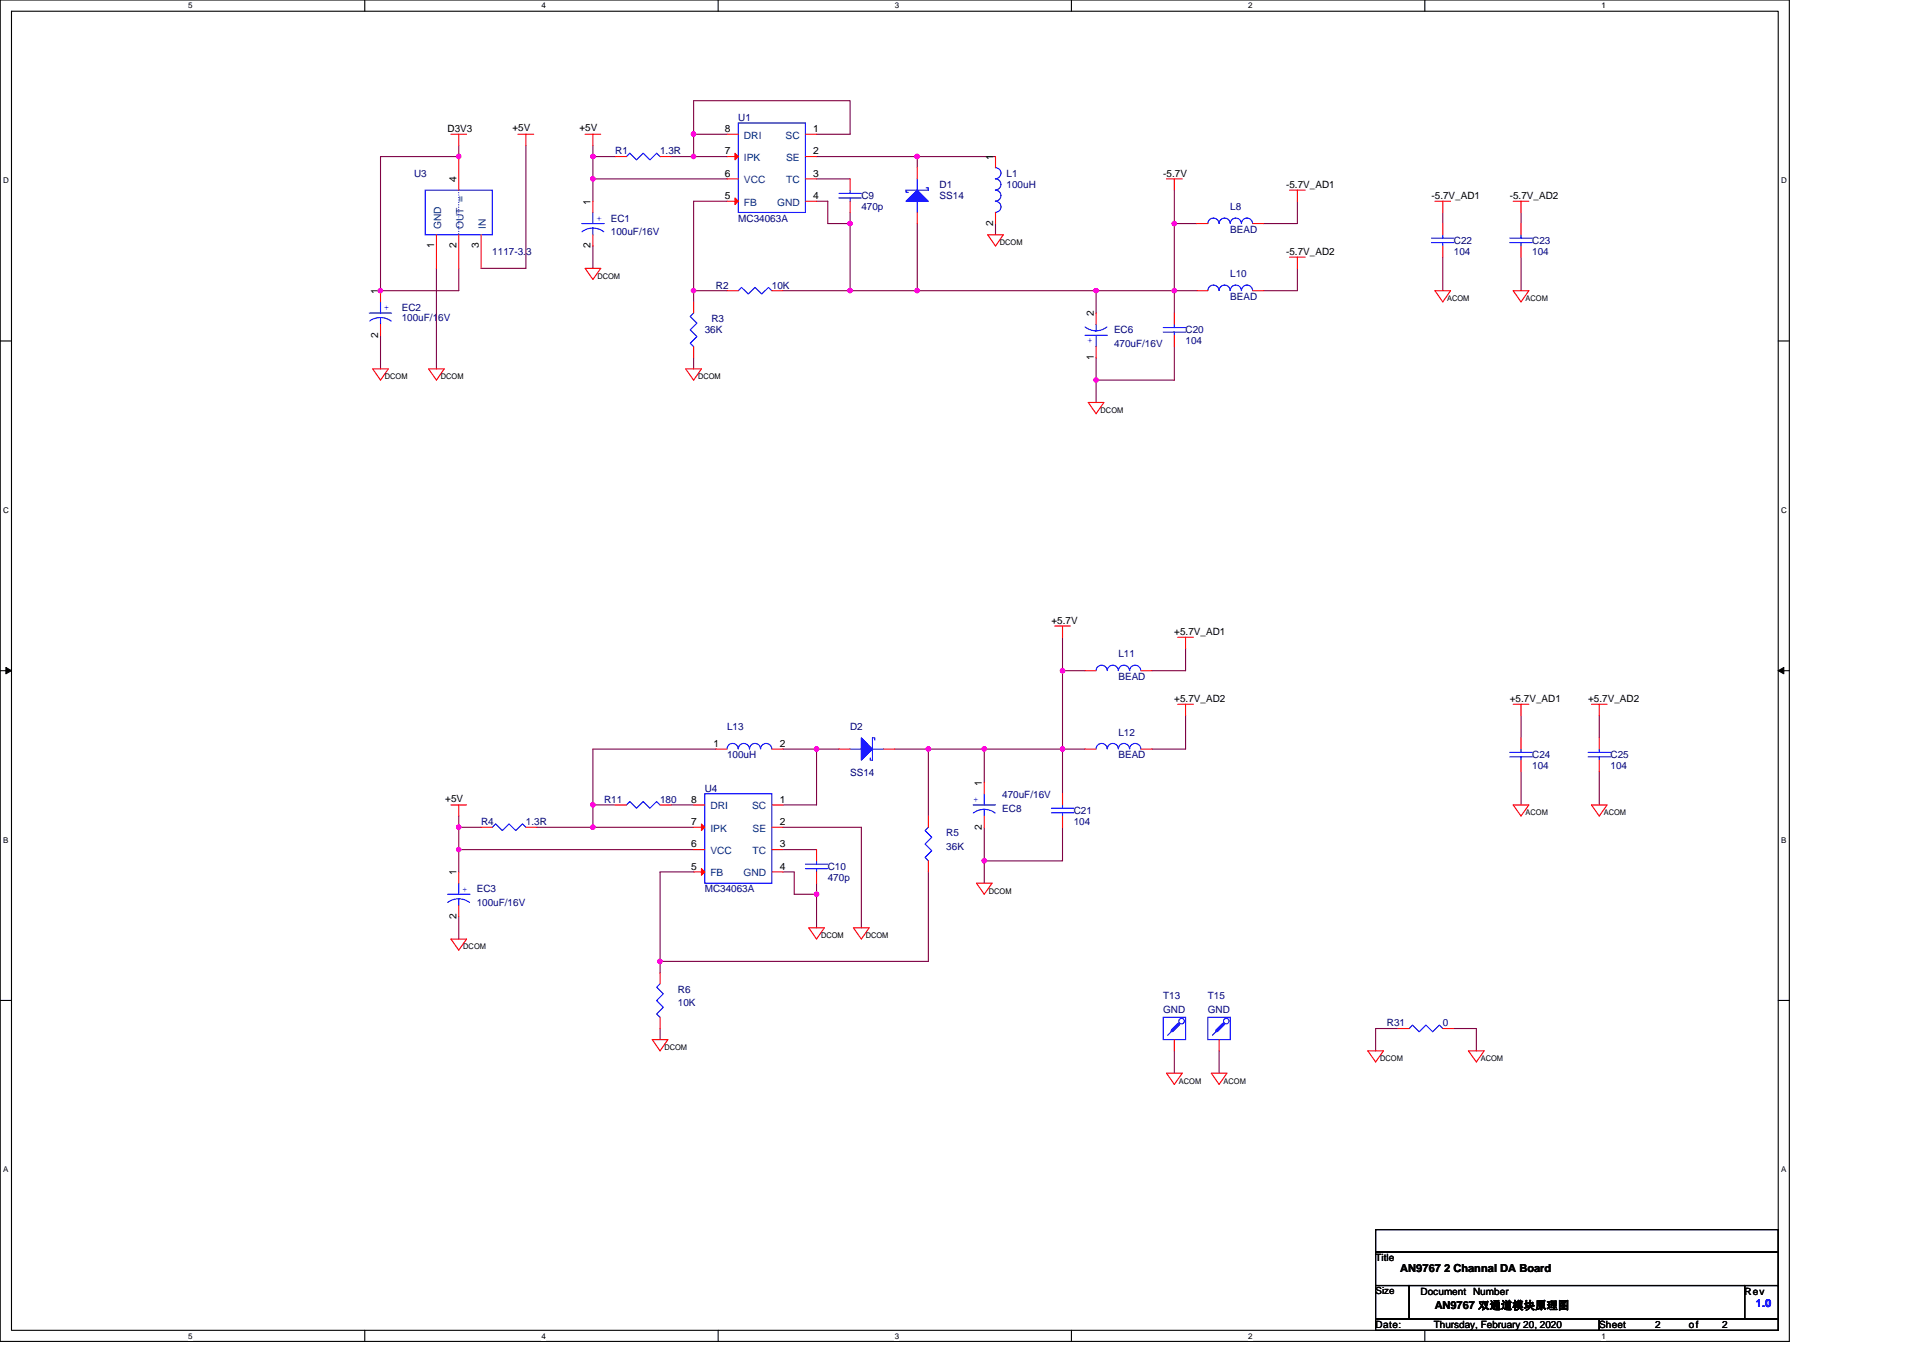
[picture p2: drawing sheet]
<svg xmlns="http://www.w3.org/2000/svg" width="297mm" height="210mm" viewBox="0 0 297 210" stroke-linecap="round" stroke-linejoin="round" font-family="sans-serif">
<path d="M0 0h276.4v207.3h-276.4zM1.8 1.7h272.9v203.8h-272.9z" fill="none" stroke="#000" stroke-width=".17"/>
<g fill="#fff">
<path d="M29.1 .2h.6v1.4h-.6z"/>
<path d="M29.1 205.7h.6v1.4h-.6z"/>
</g>
<path d="M56.3 0v1.7M56.3 205.5v1.8" fill="none" stroke="#000" stroke-width=".17"/>
<g fill="#fff">
<path d="M83.6 .2h.7v1.4h-.7z"/>
<path d="M83.6 205.7h.7v1.4h-.7z"/>
</g>
<path d="M110.9 0v1.7M110.9 205.5v1.8" fill="none" stroke="#000" stroke-width=".17"/>
<g fill="#fff">
<path d="M138.2 .2h.7v1.4h-.7z"/>
<path d="M138.2 205.7h.7v1.4h-.7z"/>
</g>
<path d="M165.5 0v1.7M165.5 205.5v1.8" fill="none" stroke="#000" stroke-width=".17"/>
<g fill="#fff">
<path d="M192.8 .2h.6v1.4h-.6z"/>
<path d="M192.8 205.7h.6v1.4h-.6z"/>
</g>
<path d="M220.1 0v1.7M220.1 205.5v1.8" fill="none" stroke="#000" stroke-width=".17"/>
<g fill="#fff">
<path d="M247.4 .2h.6v1.4h-.6z"/>
<path d="M247.4 205.7h.6v1.4h-.6z"/>
<path d="M.5 27.2h.8v1.4h-.8z"/>
<path d="M275.1 27.2h.9v1.4h-.9z"/>
<path d="M.5 78.1h.8v1.4h-.8z"/>
<path d="M275.1 78.1h.9v1.4h-.9z"/>
</g>
<path d="M0 52.7h1.8M274.7 52.7h1.7" fill="none" stroke="#000" stroke-width=".17"/>
<g fill="#fff">
<path d="M.5 129.1h.8v1.4h-.8z"/>
<path d="M275.1 129.1h.8v1.4h-.8z"/>
</g>
<path d="M0 103.6h1.8M274.7 103.6h1.7" fill="none" stroke="#000" stroke-width=".17"/>
<path d="M.9 103.1l.9 .5-.9 .5zM274.7 103.6l.8-.5v1z" fill="#000" stroke="#000" stroke-width=".15"/>
<g fill="#fff">
<path d="M.5 180h.8v1.4h-.8z"/>
<path d="M275.1 180h.8v1.4h-.8z"/>
</g>
<path d="M0 154.6h1.8M274.7 154.6h1.7M212.5 190h62.2v3.5h-62.2zM212.5 193.5h62.2v5.1h-62.2zM212.5 198.6h5.2v5.2h-5.2zM217.7 198.6h51.8v5.2h-51.8zM269.5 198.6h5.2v5.2h-5.2zM212.5 203.8h34.5v1.7h-34.5zM247 203.8h27.7v1.7h-27.7z" fill="none" stroke="#000" stroke-width=".17"/>
<g fill="none" stroke="#800040" stroke-width=".17">
<path d="M70.9 22.5v1.7h-12.1v20.7h12.1v-3.4M81.2 22.5v19h-6.9M91.6 24.2h3.4M91.6 24.2v3.4M91.6 22.5v1.7M91.6 38v3.5M91.6 27.6v3.5M91.6 27.6h20.7M103.7 24.2h3.4M107.1 20.7v3.5M107.1 20.7h5.2M107.1 20.7v-5.1h24.2v5.1h-5.2"/>
<path d="M107.1 24.2h5.2M112.3 31.1h-5.2v13.8M126.1 24.2h15.6M126.1 27.6h5.2M126.1 31.1h1.8v3.4h3.4M131.3 32.8v1.7M131.3 34.5v10.4M141.7 34.5v10.4M141.7 24.2h12.1M141.7 24.2v1.7M153.8 34.5v1.8M181.4 34.5v10.4"/>
<path d="M181.4 29.4v5.1M181.4 34.5h3.5M200.4 31.1v3.4h-5.2M222.9 32.8v1.7M222.9 39.7v5.2M234.9 32.8v1.7M234.9 39.7v5.2M58.8 51.8v5.2M67.4 41.5v15.5M107.1 44.9v1.8M107.1 55.3v1.7M107.1 44.9h5.2"/>
<path d="M120.9 44.9h10.4M131.3 44.9h10.4M141.7 44.9h27.6M169.3 55.3v3.4M169.3 58.7v3.5M169.3 44.9v3.5M169.3 44.9h12.1M181.4 44.9v3.5M181.4 53.6v5.1h-12.1M181.4 44.9h3.5M200.4 41.5v3.4h-5.2M164.1 98.5v5.1"/>
<path d="M110.6 115.7h-19v8.7M120.9 115.7h5.2M126.1 115.7h3.5M126.1 115.7v8.7h-5.2M138.2 115.7h5.2M152 115.7h12.1M152 115.7h-8.6v10.4M152 115.7v5.2M164.1 115.7v6.9M164.1 103.6v12.1M164.1 115.7h3.5M164.1 103.6h3.5"/>
<path d="M183.1 110.6v5.1h-5.2M183.1 100.2v3.4h-5.2M234.9 119.2v5.2M234.9 110.6v3.4M247 119.2v5.2M247 110.6v3.4M70.9 131.3v3.4M70.9 127.8h3.4M70.9 127.8v3.5M70.9 126.1v1.7M70.9 131.3h36.2M82.9 127.8h8.7"/>
<path d="M91.6 127.8h15.5M91.6 124.4h3.4M91.6 124.4v3.4M103.7 124.4h3.4M107.1 134.7h-5.1v13.8M120.9 131.3h5.2M120.9 127.8h12.2v15.6M120.9 134.7h1.8v3.5h3.4M126.1 136.5v1.7M126.1 138.2v5.2M143.4 134.7v13.8h-41.4M152 133v3.5"/>
<path d="M152 127.8v5.2M164.1 127.8v5.2h-12.1M70.9 141.6v3.5M102 158.9v1.7M102 148.5v1.8M215.9 158.9h-3.4v3.5M224.6 158.9h3.4v3.5M181.4 162.4v3.4M188.3 162.4v3.4"/>
</g>
<g fill="#f0f" stroke="#f0f" stroke-width=".17">
<circle cx="141.7" cy="44.9" r=".33"/>
<circle cx="131.3" cy="44.9" r=".33"/>
<circle cx="91.6" cy="24.2" r=".34"/>
<circle cx="107.1" cy="20.7" r=".34"/>
<circle cx="91.6" cy="27.6" r=".33"/>
<circle cx="107.1" cy="44.9" r=".33"/>
<circle cx="131.3" cy="34.5" r=".34"/>
<circle cx="141.7" cy="24.2" r=".34"/>
<circle cx="181.4" cy="44.9" r=".33"/>
<circle cx="169.3" cy="44.9" r=".33"/>
<circle cx="181.4" cy="34.5" r=".34"/>
<circle cx="107.1" cy="24.2" r=".34"/>
<circle cx="58.8" cy="44.9" r=".33"/>
<circle cx="70.8" cy="24.2" r=".34"/>
<circle cx="169.3" cy="58.7" r=".34"/>
<circle cx="70.8" cy="127.8" r=".34"/>
<circle cx="70.8" cy="131.3" r=".33"/>
<circle cx="101.9" cy="148.5" r=".33"/>
<circle cx="91.6" cy="127.8" r=".34"/>
<circle cx="91.6" cy="124.4" r=".34"/>
<circle cx="126.1" cy="115.7" r=".34"/>
<circle cx="126.1" cy="138.2" r=".34"/>
<circle cx="143.4" cy="115.7" r=".34"/>
<circle cx="152" cy="133" r=".34"/>
<circle cx="164.1" cy="115.7" r=".34"/>
<circle cx="164.1" cy="103.6" r=".34"/>
<circle cx="152" cy="115.7" r=".34"/>
</g>
<g fill="none" stroke="#f00" stroke-width=".17">
<path d="M67.4 36.3v5.2M69.7 20.7h2.4M70.9 20.7v1.8M70.9 36.3v5.2M70.9 24.2v5.2M74.3 36.3v5.2M80 20.7h2.4M81.2 20.7v1.8M90.4 20.7h2.4M91.6 20.7v1.8M91.6 31.1v1.7M91.6 36.3v1.7"/>
<path d="M95 24.2h1.8M102 24.2h1.7M112.3 31.1h1.7M112.3 27.6h1.7M112.3 24.2h1.7M112.3 20.7h1.7M124.4 20.7h1.7M124.4 24.2h1.7M124.4 27.6h1.7M124.4 31.1h1.7M131.3 27.6v1.8M131.3 31.1v1.7"/>
<path d="M141.7 25.9v1.7M141.7 32.8v1.7M152.6 36.3h2.4l-1.2 1.7zM153.8 24.2v1.7M153.8 32.8v1.7M180.2 27.6h2.4M181.4 27.6v1.8M184.9 34.5h1.7M193.5 34.5h1.7M199.2 29.4h2.4M199.2 39.7h2.4M200.4 29.4v1.7"/>
<path d="M200.4 39.7v1.8M221.7 31.1h2.4M222.9 31.1v1.7M222.9 34.5v1.8M222.9 38v1.7M233.7 31.1h2.5M234.9 31.1v1.7M234.9 34.5v1.8M234.9 38v1.7M57.6 57h2.4l-1.2 1.7zM58.8 44.9v1.8M58.8 50.1v1.7"/>
<path d="M66.2 57h2.4l-1.2 1.7zM90.4 41.5h2.4l-1.2 1.7zM105.9 57h2.4l-1.2 1.7zM107.1 53.6v1.7M107.1 46.7v1.7M112.3 44.9h1.7M119.2 44.9h1.7M169.3 53.6v1.7M169.3 48.4v1.7M181.4 48.4v1.7M181.4 51.8v1.8M184.9 44.9h1.7"/>
<path d="M193.5 44.9h1.7M221.7 44.9h2.4l-1.2 1.8zM233.7 44.9h2.5l-1.3 1.8zM168.1 62.2h2.4l-1.2 1.7zM162.9 96.7h2.5M164.1 96.7v1.8M181.9 98.5h2.4M183.1 98.5v1.7M110.6 115.7h1.7M119.2 115.7h1.7M129.6 115.7h1.7M136.5 115.7h1.7"/>
<path d="M167.6 115.7h1.7M167.6 103.6h1.7M176.2 115.7h1.7M176.2 103.6h1.7M181.9 108.8h2.4M183.1 108.8v1.8M233.7 108.8h2.5M234.9 108.8v1.8M234.9 114v1.7M234.9 117.5v1.7M245.8 108.8h2.4M247 108.8v1.8"/>
<path d="M247 114v1.7M247 117.5v1.7M69.7 124.4h2.4M70.9 124.4v1.7M70.9 134.7v1.8M70.9 139.9v1.7M74.3 127.8h1.7M81.2 127.8h1.7M95 124.4h1.8M102 124.4h1.7M107.1 134.7h1.8M107.1 131.3h1.8"/>
<path d="M107.1 127.8h1.8M107.1 124.4h1.8M119.2 124.4h1.7M119.2 127.8h1.7M119.2 131.3h1.7M119.2 134.7h1.7M126.1 131.3v1.7M126.1 134.7v1.8M143.4 133v1.7M143.4 126.1v1.7M150.8 136.5h2.4l-1.2 1.7zM152 120.9v1.7"/>
<path d="M152 126.1v1.7M164.1 122.6v1.8M164.1 126.1v1.7M233.7 124.4h2.5l-1.3 1.7zM245.8 124.4h2.4l-1.2 1.7zM69.7 145.1h2.4l-1.2 1.7zM102 157.2v1.7M102 150.3v1.7M124.9 143.4h2.4l-1.2 1.7zM131.8 143.4h2.5l-1.2 1.7zM215.9 158.9h1.8M222.9 158.9h1.7"/>
<path d="M100.8 160.6h2.4l-1.2 1.8zM180.2 165.8h2.4l-1.2 1.8zM181.4 160.6v1.8M187.1 165.8h2.4l-1.2 1.8zM188.3 160.6v1.8M211.3 162.4h2.4l-1.2 1.7zM226.8 162.4h2.5l-1.3 1.7z"/>
</g>
<g fill="none" stroke="#00f" stroke-width=".17">
<path d="M114 19h10.4v13.8h-10.4zM65.7 29.4h10.3v6.9h-10.3zM89.9 34.5h3.4M89.9 35.8l.6-.4 1.1-.2 1 .2 .7 .4M91.6 35.2v1.1M91.6 32.8v1.7M96.8 24.2l.5-.5 1 1 1.1-1 1 1 1-1 .6 .5M129.6 30.6h3.5M129.6 29.9h3.5M131.3 29.4v.5M131.3 30.6v.5M141.7 27.6v1.8"/>
<path d="M141.7 31.1v1.7M143.1 29h.3v.4h-3.4v.3h.3M153.8 25.9a.86 .86 0 0 1 .8 .9 .86 .86 0 0 1-.8 .8M153.8 27.6a.86 .86 0 0 1 .8 .9 .86 .86 0 0 1-.8 .9M153.8 29.4a.85 .85 0 0 1 .8 .8 .85 .85 0 0 1-.8 .9 .87 .87 0 0 1 .8 .8 .87 .87 0 0 1-.8 .9M188.3 34.5a.86 .86 0 0 0-.9-.8 .86 .86 0 0 0-.8 .8M190 34.5a.85 .85 0 0 0-.8-.8 .85 .85 0 0 0-.9 .8M191.7 34.5a.86 .86 0 0 0-.8-.8 .86 .86 0 0 0-.9 .8M193.5 34.5a.86 .86 0 0 0-.9-.8 .86 .86 0 0 0-.8 .8M221.1 37.5h3.5M221.1 36.8h3.5M222.9 36.3v.5"/>
<path d="M222.9 37.5v.5M233.2 37.5h3.5M233.2 36.8h3.5M234.9 36.3v.5M234.9 37.5v.5M57 48.4h3.5M57.1 49.6l.6-.3 1.1-.2 1 .2 .6 .3M58.8 49.1v1M58.8 46.7v1.7M107.1 48.4l-.5 .5 1.1 1-1.1 1.1 1.1 1-1.1 1 .5 .6M114 44.9l.6-.5 1 1 1-1 1.1 1 1-1 .5 .5M167.6 51.8h3.4"/>
<path d="M167.6 50.5l.6 .4 1.1 .2 .7-.1 1-.5M169.3 50.1v1M169.3 51.8v1.8M179.7 51.3h3.4M179.7 50.6h3.4M181.4 50.1v.5M181.4 51.3v.5M186.6 44.9a.86 .86 0 0 1 .8-.9 .86 .86 0 0 1 .9 .9M188.3 44.9a.85 .85 0 0 1 .9-.9 .85 .85 0 0 1 .8 .9M190 44.9a.86 .86 0 0 1 .9-.9 .86 .86 0 0 1 .8 .9M191.8 44.9a.86 .86 0 0 1 .8-.9 .86 .86 0 0 1 .9 .9M117.5 115.7a.86 .86 0 0 0-.9-.8 .86 .86 0 0 0-.8 .8 .87 .87 0 0 0-.9-.8 .87 .87 0 0 0-.9 .8 .86 .86 0 0 0-.8-.8 .86 .86 0 0 0-.9 .8"/>
<path d="M119.2 115.7a.86 .86 0 0 0-.8-.8 .86 .86 0 0 0-.9 .8M131.3 115.7h1.8M134.8 115.7h1.7M135.1 114.3v-.3h-.3v3.5h-.4v-.4M172.7 115.7a.86 .86 0 0 0-.8-.8 .86 .86 0 0 0-.9 .8 .86 .86 0 0 0-.8-.8 .86 .86 0 0 0-.9 .8M172.7 103.6a.86 .86 0 0 0-.8-.8 .86 .86 0 0 0-.9 .8 .86 .86 0 0 0-.8-.8 .86 .86 0 0 0-.9 .8M174.5 115.7a.86 .86 0 0 0-.9-.8 .86 .86 0 0 0-.8 .8M174.5 103.6a.86 .86 0 0 0-.9-.8 .86 .86 0 0 0-.8 .8M176.2 115.7a.86 .86 0 0 0-.8-.8 .86 .86 0 0 0-.9 .8M176.2 103.6a.86 .86 0 0 0-.8-.8 .86 .86 0 0 0-.9 .8M233.2 116.9h3.5M233.2 116.2h3.5"/>
<path d="M234.9 115.7v.5M234.9 116.9v.6M245.3 116.9h3.5M245.3 116.2h3.5M247 115.7v.5M247 116.9v.6M69.1 138.2h3.5M69.1 139.4a2.79 2.79 0 0 1 3.4 0M70.9 138.9v1M70.9 136.5v1.7M76 127.8l.6-.5 1 1 1-1 1.1 1 1-1 .5 .5M96.8 124.4l.5-.6 1 1.1 1.1-1.1 1 1.1 1-1.1 .6 .6"/>
<path d="M108.9 122.6h10.3v13.9h-10.3zM124.4 134.2h3.5M124.4 133.5h3.5M126.1 133v.5M126.1 134.2v.5M143.4 127.8l-.5 .5 1 1.1-1 1 1 1-1 1.1 .5 .5M150.3 124.4h3.5M152 125.1l1.1 .2 .6 .3M152 125.1l-1 .2-.7 .3M152 125.1v1M152 122.6v1.8M162.4 125.6h3.5"/>
<path d="M162.4 124.9h3.5M164.1 124.4v.5M164.1 125.6v.5M102 152l-.6 .5 1.1 1.1-1.1 1 1.1 1-1.1 1.1 .6 .5M179.7 157.2h3.4v3.4h-3.4zM181.2 159.1l-.8 .9M186.6 157.2h3.4v3.4h-3.4zM188.1 159.1l-.8 .9M217.7 158.9l.5-.5 1 1 1.1-1 1 1 1-1 .6 .5"/>
<circle cx="182.5" cy="157.8" r=".43"/>
<circle cx="189.4" cy="157.8" r=".43"/>
</g>
<g fill="#00f" stroke="#00f" stroke-width=".17">
<path d="M140 31.1l1.7-1.7 1.7 1.7z" fill-rule="evenodd"/>
<path d="M133.1 114l1.7 1.7-1.7 1.8z" fill-rule="evenodd"/>
</g>
<g fill="#f00" stroke="#f00" stroke-width=".17">
<path d="M108.3 134.2l.6 .5-.6 .5z"/>
<path d="M108.3 127.3l.6 .5-.6 .5z"/>
<path d="M113.5 30.6l.5 .5-.5 .5z"/>
<path d="M113.5 23.7l.5 .5-.5 .5z"/>
</g>
<path d="M182.1 158.2l-1 1.1M189 158.2l-1 1.1" fill="none" stroke="#00f" stroke-width=".51"/>
<path d="M70.9 29.4v6.9M70.9 36.3h.1" fill="none" stroke="#00f" stroke-width=".17" stroke-dasharray="0 .3"/>
<g font-size="1.7">
<text x="216.3" y="196.6">AN9767 2 Channal DA Board</text>
<text x="221.7" y="202.3">AN9767 双通道模块原理图</text>
</g>
<text font-size="1.7" fill="#00f" x="271.2" y="202">1.0</text>
<g font-size="1.5">
<text x="69.1" y="20.4">D3V3</text>
<text x="79.2" y="20.2">+5V</text>
<text x="89.5" y="20.2">+5V</text>
<text x="111.9" y="23.8">7</text>
<text x="111.9" y="20.4">8</text>
<text x="125.6" y="20.4">1</text>
<text x="125.6" y="23.8">2</text>
<text x="70.5" y="28.2" transform="rotate(-90 70.5 28.2)">4</text>
<text x="111.9" y="27.3">6</text>
<text x="125.6" y="27.3">3</text>
<text x="153.4" y="24.7" transform="rotate(-90 153.4 24.7)">1</text>
<text x="179.7" y="27.3">-5.7V</text>
<text x="198.7" y="29">-5.7V_AD1</text>
<text x="91.2" y="31.6" transform="rotate(-90 91.2 31.6)">1</text>
<text x="111.9" y="30.7">5</text>
<text x="125.6" y="30.7">4</text>
<text x="153.4" y="34.9" transform="rotate(-90 153.4 34.9)">2</text>
<text x="221.1" y="30.8">-5.7V_AD1</text>
<text x="233.2" y="30.8">-5.7V_AD2</text>
<text x="67.1" y="38.4" transform="rotate(-90 67.1 38.4)">1</text>
<text x="70.5" y="38.4" transform="rotate(-90 70.5 38.4)">2</text>
<text x="74" y="38.4" transform="rotate(-90 74 38.4)">3</text>
<text x="91.2" y="38.4" transform="rotate(-90 91.2 38.4)">2</text>
<text x="198.7" y="39.4">-5.7V_AD2</text>
<text x="58.4" y="45.4" transform="rotate(-90 58.4 45.4)">1</text>
<text x="58.4" y="52.2" transform="rotate(-90 58.4 52.2)">2</text>
<text x="168.9" y="48.9" transform="rotate(-90 168.9 48.9)">2</text>
<text x="168.9" y="55.6" transform="rotate(-90 168.9 55.6)">1</text>
<text x="162.4" y="96.4">+5.7V</text>
<text x="181.4" y="98.1">+5.7V_AD1</text>
<text x="181.4" y="108.5">+5.7V_AD2</text>
<text x="233.2" y="108.5">+5.7V_AD1</text>
<text x="245.3" y="108.5">+5.7V_AD2</text>
<text x="110.2" y="115.4">1</text>
<text x="120.4" y="115.4">2</text>
<text x="68.8" y="123.9">+5V</text>
<text x="106.8" y="124">8</text>
<text x="120.4" y="124">1</text>
<text x="151.7" y="121.4" transform="rotate(-90 151.7 121.4)">1</text>
<text x="106.8" y="130.9">6</text>
<text x="106.8" y="127.5">7</text>
<text x="120.4" y="127.5">2</text>
<text x="120.4" y="130.9">3</text>
<text x="151.7" y="128.2" transform="rotate(-90 151.7 128.2)">2</text>
<text x="70.5" y="135.3" transform="rotate(-90 70.5 135.3)">1</text>
<text x="106.8" y="134.4">5</text>
<text x="120.4" y="134.4">4</text>
<text x="70.5" y="142" transform="rotate(-90 70.5 142)">2</text>
<text x="212.5" y="194.9">Title</text>
<text x="212.5" y="200">Size</text>
<text x="219.4" y="200">Document Number</text>
<text x="269.5" y="200">Rev</text>
<text x="212.5" y="205.2">Date:</text>
<text x="221.5" y="205.2">Thursday, February 20, 2020</text>
<text x="247" y="205.2">Sheet</text>
<text x="255.7" y="205.2">2</text>
<text x="260.9" y="205.2">of</text>
<text x="266" y="205.2">2</text>
</g>
<g font-size="1.5" fill="#000080">
<text x="95" y="23.9">R1</text>
<text x="102" y="23.9">1.3R</text>
<text x="114" y="18.7">U1</text>
<text x="64" y="27.3">U3</text>
<text x="145.1" y="29">D1</text>
<text x="155.5" y="27.3">L1</text>
<text x="155.5" y="29">100uH</text>
<text x="94.4" y="34.2">EC1</text>
<text x="114" y="34.2">MC34063A</text>
<text x="133.1" y="30.8">C9</text>
<text x="133.1" y="32.5">470p</text>
<text x="145.1" y="30.8">SS14</text>
<text x="190" y="32.5">L8</text>
<text x="190" y="35.9">BEAD</text>
<text x="76" y="39.4">1117-3.3</text>
<text x="94.4" y="36.3">100uF/16V</text>
<text x="224.6" y="37.7">C22</text>
<text x="224.6" y="39.4">104</text>
<text x="236.7" y="37.7">C23</text>
<text x="236.7" y="39.4">104</text>
<text x="110.6" y="44.6">R2</text>
<text x="119.2" y="44.6">10K</text>
<text x="190" y="42.9">L10</text>
<text x="190" y="46.3">BEAD</text>
<text x="62.1" y="48">EC2</text>
<text x="62.1" y="49.6">100uF/16V</text>
<text x="108.9" y="51.5">36K</text>
<text x="109.9" y="49.8">R3</text>
<text x="172.1" y="51.5">EC6</text>
<text x="172.1" y="53.6">470uF/16V</text>
<text x="183.1" y="51.5">C20</text>
<text x="183.1" y="53.2">104</text>
<text x="172.8" y="101.6">L11</text>
<text x="172.8" y="105">BEAD</text>
<text x="112.3" y="112.8">L13</text>
<text x="131.3" y="112.8">D2</text>
<text x="172.8" y="113.7">L12</text>
<text x="112.3" y="117.1">100uH</text>
<text x="131.3" y="119.9">SS14</text>
<text x="172.8" y="117.1">BEAD</text>
<text x="236.7" y="117.1">C24</text>
<text x="236.7" y="118.9">104</text>
<text x="248.8" y="117.1">C25</text>
<text x="248.8" y="118.9">104</text>
<text x="93.3" y="124">R11</text>
<text x="102" y="124">180</text>
<text x="108.9" y="122.3">U4</text>
<text x="154.8" y="125.4">EC8</text>
<text x="154.8" y="123.3">470uF/16V</text>
<text x="165.9" y="125.8">C21</text>
<text x="74.3" y="127.5">R4</text>
<text x="81.2" y="127.5">1.3R</text>
<text x="146.2" y="129.2">R5</text>
<text x="146.2" y="131.3">36K</text>
<text x="165.9" y="127.5">104</text>
<text x="73.6" y="137.9">EC3</text>
<text x="108.9" y="137.9">MC34063A</text>
<text x="127.9" y="134.4">C10</text>
<text x="127.9" y="136.1">470p</text>
<text x="73.6" y="139.9">100uF/16V</text>
<text x="104.7" y="153.4">R6</text>
<text x="104.7" y="155.5">10K</text>
<text x="179.7" y="154.4">T13</text>
<text x="186.6" y="154.4">T15</text>
<text x="179.7" y="156.5">GND</text>
<text x="186.6" y="156.5">GND</text>
<text x="214.2" y="158.6">R31</text>
<text x="222.9" y="158.6">0</text>
</g>
<g font-size="1.5" fill="#004080">
<text x="114.9" y="21.4">DRI</text>
<text x="121.3" y="21.4">SC</text>
<text x="114.9" y="28.3">VCC</text>
<text x="114.9" y="24.9">IPK</text>
<text x="121.4" y="24.9">SE</text>
<text x="121.4" y="28.3">TC</text>
<text x="68.1" y="35.4" transform="rotate(-90 68.1 35.4)">GND</text>
<text x="71.6" y="35.4" transform="rotate(-90 71.6 35.4)">OUT =</text>
<text x="75" y="35.4" transform="rotate(-90 75 35.4)">IN</text>
<text x="114.9" y="31.8">FB</text>
<text x="120" y="31.8">GND</text>
<text x="109.7" y="125.1">DRI</text>
<text x="116.2" y="125.1">SC</text>
<text x="109.7" y="132">VCC</text>
<text x="109.7" y="128.5">IPK</text>
<text x="116.2" y="128.5">SE</text>
<text x="116.2" y="132">TC</text>
<text x="109.7" y="135.4">FB</text>
<text x="114.8" y="135.4">GND</text>
</g>
<g font-size="1.4" fill="#00f">
<text x="92.1" y="34.1">+</text>
<text x="59.3" y="47.9">+</text>
<text x="168.8" y="52.2" transform="rotate(180 168.8 52.2)">+</text>
<text x="150.3" y="123.9">+</text>
<text x="71.4" y="137.8">+</text>
</g>
<g font-size="1.2">
<text x="29.1" y="1.3">5</text>
<text x="83.6" y="1.3">4</text>
<text x="138.2" y="1.3">3</text>
<text x="192.8" y="1.3">2</text>
<text x="247.4" y="1.3">1</text>
<text x=".5" y="28.3">D</text>
<text x="275.1" y="28.3">D</text>
<text x="154.4" y="37.9">DCOM</text>
<text x="92.3" y="43.1">DCOM</text>
<text x="223.5" y="46.5">ACOM</text>
<text x="235.6" y="46.5">ACOM</text>
<text x="59.5" y="58.6">DCOM</text>
<text x="68.1" y="58.6">DCOM</text>
<text x="107.8" y="58.6">DCOM</text>
<text x="170" y="63.8">DCOM</text>
<text x=".5" y="79.2">C</text>
<text x="275.1" y="79.2">C</text>
<text x="235.6" y="126">ACOM</text>
<text x="247.7" y="126">ACOM</text>
<text x=".5" y="130.2">B</text>
<text x="275.1" y="130.2">B</text>
<text x="152.7" y="138.1">DCOM</text>
<text x="71.6" y="146.7">DCOM</text>
<text x="126.8" y="145">DCOM</text>
<text x="133.7" y="145">DCOM</text>
<text x="102.6" y="162.3">DCOM</text>
<text x="182.1" y="167.4">ACOM</text>
<text x="189" y="167.4">ACOM</text>
<text x="213.2" y="164">DCOM</text>
<text x="228.7" y="164">ACOM</text>
<text x=".5" y="181.1">A</text>
<text x="275.1" y="181.1">A</text>
<text x="29.1" y="206.8">5</text>
<text x="83.6" y="206.8">4</text>
<text x="138.2" y="206.8">3</text>
<text x="192.8" y="206.8">2</text>
<text x="247.4" y="206.8">1</text>
</g>
</svg>
